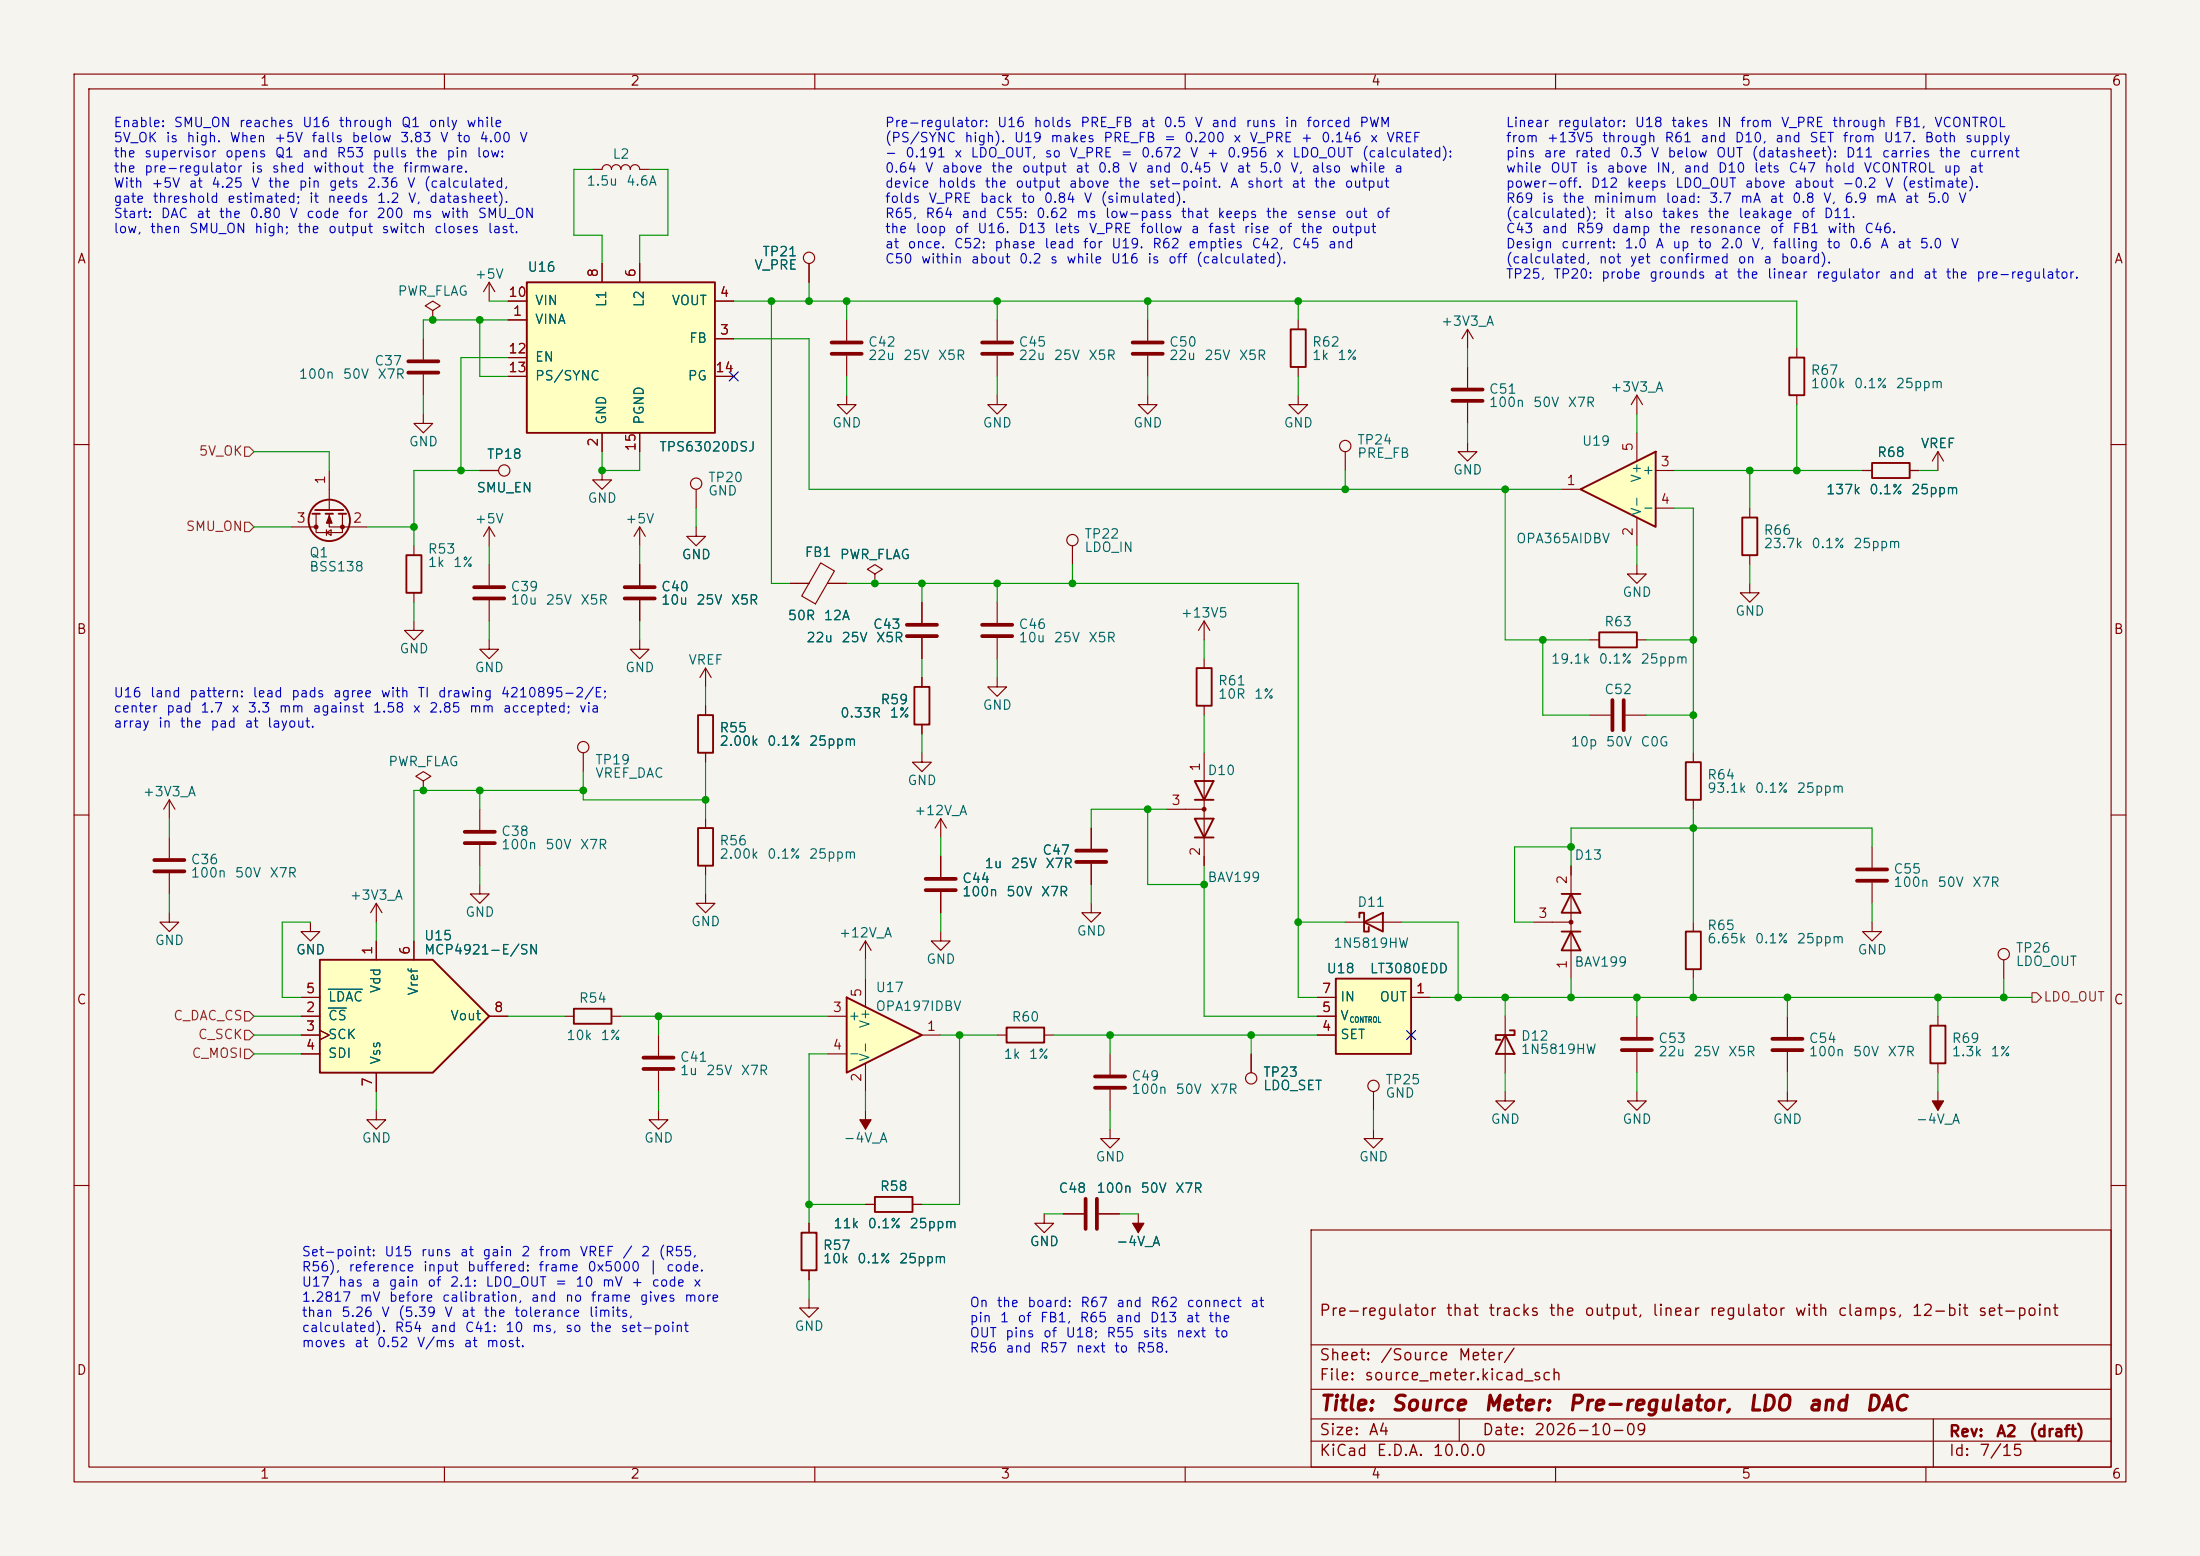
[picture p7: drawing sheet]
<svg xmlns="http://www.w3.org/2000/svg" width="297mm" height="210mm" viewBox="0 0 297 210" stroke-linecap="round" stroke-linejoin="round" font-family="sans-serif">
<path d="M0 0h297v210h-297z" fill="#f5f4ef" stroke="#f5f4ef" stroke-width=".14"/>
<g fill="none" stroke="#840000" stroke-width=".15">
<path d="M10 10h277v190h-277zM12 12h273v186h-273zM60 10v2M110 10v2M160 10v2M210 10v2M260 10v2M66 38.1v2.5M66 38.1l-.7 1.3M66 38.1l.8 1.3M80 22.9h1.3a.64 .64 0 0 1 .6-.7 .64 .64 0 0 1 .6 .7 .64 .64 0 0 1 .7-.7 .64 .64 0 0 1 .6 .7 .64 .64 0 0 1 .7-.7 .64 .64 0 0 1 .6 .7 .64 .64 0 0 1 .6-.7 .64 .64 0 0 1 .7 .7h1.2M109.2 35.6v2.5"/>
<path d="M57.1 55.9v1.3h1.3l-1.3 1.2-1.2-1.2h1.2M57.1 45.7v2.8M57.1 50.5v2.8M58.4 41.9l1-.6-1-.7-1 .7 1 .6v1.3M58.4 43.2h.1M134.6 53.3v1.3h1.3l-1.3 1.3-1.3-1.3h1.3M10 60h2M39.4 71.1h3.3M42.7 69.3v2.6h3.5v-2.6M44.1 71.9l.6-.4v.8zM44.1 71.5v.8M44.4 69.3v1.8h5.1"/>
<path d="M44.4 63.5v5.3M55.9 73.7v1.2M64.8 63.5h2.5M66 71.1l-.7 1.3M66 71.1l.8 1.3M66 71.1v2.6M66 76.2v2.8M81.3 63.5v1.3h1.2l-1.2 1.2-1.3-1.2h1.3M94 71.1v1.3h1.2l-1.2 1.3-1.3-1.3h1.3M94 66v2.6M106.7 78.7h2.5M110.8 76l1.8 1.1-2.5 4.4-1.9-1.1z"/>
<path d="M111.7 78.7h2.6M285 60h2M55.9 83.8v1.3h1.2l-1.2 1.3-1.3-1.3h1.3M55.9 80v1.3M66 86.4v1.2h1.3l-1.3 1.3-1.2-1.3h1.2M66 81v2.8M95.2 90.2v2.5M95.2 95.3v1.2M95.2 90.2l-.7 1.2M95.2 90.2l.8 1.2M124.5 81.3v2.8M124.5 86.1v2.8"/>
<path d="M134.6 91.4v1.3h1.3l-1.3 1.3-1.3-1.3h1.3M134.6 81.3v2.8M134.6 86.1v2.8M10 110h2M22.9 108l-.8 1.2M22.9 108l.7 1.2M22.9 108v2.5M22.9 113v2.8M22.9 117.9v2.8M57.1 105.4l1.1-.6-1.1-.7-1 .7 1 .6v1.3M57.1 106.7h.1M64.8 119.4v1.3h1.2l-1.2 1.2-1.3-1.2h1.3"/>
<path d="M64.8 109.2v2.8M64.8 114v2.8M78.7 101.6v2.5M95.2 101.6v1.3M95.2 110.5v1.3M95.2 116.8v1.3M127 115.6v2.8M147.3 111.8v2.8M147.3 116.6v2.8M212.1 116.8v15.3M285 110h2M22.9 123.2v1.3h1.2l-1.2 1.2-1.3-1.2h1.3"/>
<path d="M41.9 124.5v1.2h1.3l-1.3 1.3-1.3-1.3h1.3M50.8 121.9l-.8 1.3M50.8 121.9l.8 1.3M50.8 121.9v2.6M88.9 139.7v2.8M95.2 120.7v1.2h1.3l-1.3 1.3-1.2-1.3h1.2M127 120.4v2.8M134.6 139.7h1.3M141 139.7h1.2M147.3 121.9v1.3h1.3l-1.3 1.3-1.3-1.3h1.3M203.2 137.2v7.6M207 124.5h5.1"/>
<path d="M221 137.2v2.8M88.9 149.9v1.2h1.3l-1.3 1.3-1.3-1.3h1.3M88.9 144.5v2.8M185.4 147.3v2.6M203.2 147.3v1.3h1.3l-1.3 1.3-1.3-1.3h1.3M221 147.3v1.3h1.2l-1.2 1.3-1.3-1.3h1.3M221 142v2.8M10 160h2M109.2 175.3v1.2h1.3l-1.3 1.3-1.3-1.3h1.3M109.2 165.1v1.3M109.2 171.5v1.2M116.8 162.6h1.3"/>
<path d="M123.2 162.6h1.3M141 163.8v1.3h1.2l-1.2 1.3-1.3-1.3h1.3M143.5 163.8h2.8M148.3 163.8h2.8M153.7 163.8v2.6M177 166h108v32h-108zM285 160h2M60 198v2M110 198v2M160 198v2M177 194.5h108M177 191.5h108"/>
<path d="M177 187.5h108M177 181.5h108M197 191.5v3M210 198v2M260 198v2M261 191.5v6.5"/>
<circle cx="109.2" cy="34.8" r=".76"/>
<circle cx="68.1" cy="63.5" r=".76"/>
<circle cx="94" cy="65.3" r=".76"/>
<circle cx="78.7" cy="100.8" r=".76"/>
<circle cx="185.4" cy="146.6" r=".76"/>
</g>
<g fill="none" stroke="#840000" stroke-width=".25">
<path d="M42.2 69.3h1M42.5 68.8h3.9M43.9 69.3h1.1M45.7 69.3h1M54.9 74.9h2v5.1h-2zM94.2 96.5h2.1v5.1h-2.1zM94.2 111.8h2.1v5h-2.1zM135.9 138.7h5.1v2h-5.1zM203.2 139.7l1.3 2.5h-2.6zM203.8 139.1h.7v.6h-2.6v.6h.7M210.8 125.7h2.6M210.8 120.7h2.6"/>
<path d="M212.1 125.7l1.3 2.6h-2.6zM212.1 120.7l1.3 2.5h-2.6zM108.2 166.4h2v5.1h-2zM118.1 161.5h5.1v2.1h-5.1z"/>
<circle cx="44.4" cy="70.2" r="2.79"/>
</g>
<g fill="none" stroke="#840000" stroke-width=".51">
<path d="M55.1 48.8h4.1M55.1 50.3h4.1M64 79.2h4.1M64 80.8h4.1M122.4 84.3h4.1M122.4 85.9h4.1M132.6 84.3h4.1M132.6 85.9h4.1M20.8 116.1h4.1M20.8 117.6h4.1M62.7 112.3h4.1M62.7 113.8h4.1"/>
<path d="M125 118.6h4M145.3 114.8h4.1M145.3 116.3h4.1M125 120.1h4M86.9 142.7h4M86.9 144.3h4M218.9 140.2h4.1M218.9 141.7h4.1M146.6 161.8v4.1M148.1 161.8v4.1"/>
</g>
<g fill="#840000" stroke="#840000" stroke-width=".15">
<path d="M44.4 69.6l.4 1h-.7z"/>
<path d="M152.9 165.1h1.5l-.7 1.3z"/>
<circle cx="42.7" cy="71.1" r=".25"/>
<circle cx="46.2" cy="71.1" r=".25"/>
<circle cx="212.1" cy="124.5" r=".25"/>
</g>
<path d="M71.1 38.1h25.4v20.3h-25.4z" fill="#ffffc2"/>
<path d="M71.1 38.1h25.4v20.3h-25.4zM77.5 136.1h5v2.1h-5z" fill="none" stroke="#840000" stroke-width=".25"/>
<g fill="none" stroke="#840000" stroke-width=".15">
<path d="M81.3 35.6v2.5M86.4 35.6v2.5M68.6 43.2h2.5M68.6 40.6h2.5M68.6 48.3h2.5M68.6 50.8h2.5M81.3 58.4v2.6M86.4 58.4v2.6M96.5 45.7h2.6M96.5 40.6h2.6M96.5 50.8h2.6M86.4 71.1v2.6"/>
<path d="M86.4 71.1l-.8 1.3M86.4 71.1l.7 1.3M76.2 137.2h1.3M82.5 137.2h1.3M50.8 149.9v1.2h1.3l-1.3 1.3-1.3-1.3h1.3"/>
</g>
<path d="M43.2 129.5h15.2l7.6 7.7-7.6 7.6h-15.2z" fill="#ffffc2"/>
<path d="M174.2 44.5h2.1v5h-2.1zM215.9 85.3h5.1v2.1h-5.1zM43.2 129.5h15.2l7.6 7.7-7.6 7.6h-15.2z" fill="none" stroke="#840000" stroke-width=".25"/>
<g fill="none" stroke="#840000" stroke-width=".15">
<path d="M114.3 53.3v1.3h1.3l-1.3 1.3-1.3-1.3h1.3M114.3 43.2v2.8M114.3 48v2.8M134.6 43.2v2.8M134.6 48v2.8M154.9 53.3v1.3h1.3l-1.3 1.3-1.2-1.3h1.2M154.9 43.2v2.8M154.9 48v2.8M175.3 53.3v1.3h1.2l-1.2 1.3-1.3-1.3h1.3M175.3 43.2v1.3M175.3 49.5v1.3M86.4 76.2v2.8"/>
<path d="M118.1 77.5l1-.7-1-.6-1 .6 1 .7v1.2M118.1 78.7h.1M144.8 73.7v2.5M181.6 61v2.5M221 76.2v1.3h1.2l-1.2 1.2-1.3-1.2h1.3M86.4 86.4v1.2h1.2l-1.2 1.3-1.3-1.3h1.3M86.4 81v2.8M214.6 96.5h2.8M214.6 86.4h1.3M219.5 96.5h2.7M221 86.4h1.2M40.6 137.2h2.6"/>
<path d="M40.6 139.7h2.6M40.6 134.6h2.6M43.2 139.1l1.2 .6-1.2 .6M50.8 127v2.5M55.9 127v2.5M66 137.2h2.6M40.6 142.2h2.6M50.8 144.8v2.5M185.4 152.4v1.3h1.3l-1.3 1.2-1.3-1.2h1.3"/>
<circle cx="144.8" cy="72.9" r=".76"/>
<circle cx="181.6" cy="60.2" r=".76"/>
</g>
<path d="M44.3 136.1h2.5M44.3 133.5h4.6" fill="none" stroke="#006464" stroke-width=".15"/>
<path d="M112.3 46.2h4M112.3 47.8h4M132.6 46.2h4.1M132.6 47.8h4.1M152.9 46.2h4.1M152.9 47.8h4.1M84.3 79.2h4.1M84.3 80.8h4.1M217.7 94.5v4.1M219.2 94.5v4.1" fill="none" stroke="#840000" stroke-width=".51"/>
<path d="M213.4 66l10.1-5v10.1z" fill="#ffffc2"/>
<path d="M241.6 48.3h2v5h-2zM213.4 66l10.1-5v10.1zM235.2 69.9h2v5h-2zM252.7 62.5h5.1v2h-5.1zM227.6 102.9h2v5.1h-2z" fill="none" stroke="#840000" stroke-width=".25"/>
<g fill="none" stroke="#840000" stroke-width=".15">
<path d="M198.1 59.7v1.3h1.3l-1.3 1.2-1.3-1.2h1.3M198.1 44.5l-.7 1.2M198.1 44.5l.8 1.2M198.1 44.5v2.5M198.1 49.5v2.8M198.1 54.4v2.8M221 53.3v2.6M221 58.4v3.8M221 53.3l-.8 1.3M221 53.3l.7 1.3M242.6 47v1.3M242.6 53.3v1.3"/>
<path d="M210.8 66h2.6M221 69.9v3.8M223.5 63.5h2.6M223.5 68.6h2.6M236.2 78.7v1.3h1.3l-1.3 1.3-1.3-1.3h1.3M236.2 68.6v1.3M236.2 74.9v1.3M251.5 63.5h1.2M257.8 63.5h1.3M261.6 61l-.7 1.2M261.6 61l.8 1.2M261.6 61v2.5"/>
<path d="M228.6 101.6v1.3M228.6 108v1.2M168.9 142.2v2.6"/>
<circle cx="168.9" cy="145.5" r=".76"/>
</g>
<path d="M196.1 52.6h4.1M196.1 54.1h4.1" fill="none" stroke="#840000" stroke-width=".51"/>
<path d="M180.3 132.1h10.2v10.1h-10.2z" fill="#ffffc2"/>
<path d="M180.3 132.1h10.2v10.1h-10.2zM183.5 123.8v-.6h.6v2.5h.7v-.6M184.1 124.5l2.6-1.3v2.5zM227.6 125.7h2v5.1h-2zM260.6 138.4h2v5.1h-2z" fill="none" stroke="#840000" stroke-width=".25"/>
<g fill="none" stroke="#840000" stroke-width=".15">
<path d="M252.7 114.3v2.8M252.7 119.1v2.8M177.8 134.6h2.5M177.8 139.7h2.5M177.8 137.2h2.5M181.6 124.5h7.6M190.5 134.6h2.5M228.6 124.5v1.2M228.6 130.8v1.3M241.3 137.2v2.8M252.7 124.5v1.2h1.3l-1.3 1.3-1.2-1.3h1.2M261.6 137.2v1.2"/>
<path d="M270.5 129.5v2.6M116.8 149.9v2.5M241.3 147.3v1.3h1.3l-1.3 1.3-1.3-1.3h1.3M241.3 142v2.8M261.6 143.5v1.3M261.6 147.3v2.6"/>
<circle cx="270.5" cy="128.8" r=".76"/>
</g>
<path d="M250.7 117.3h4.1M250.7 118.9h4.1M239.3 140.2h4M239.3 141.7h4" fill="none" stroke="#840000" stroke-width=".51"/>
<g fill="#840000" stroke="#840000" stroke-width=".15">
<path d="M260.9 148.6h1.5l-.8 1.3z"/>
<path d="M116.1 151.1h1.5l-.8 1.3z"/>
</g>
<path d="M114.3 134.6l10.2 5.1-10.2 5.1z" fill="#ffffc2"/>
<path d="M123.4 92.7h2.1v5.1h-2.1zM161.5 90.2h2.1v5.1h-2.1zM161.3 105.4h2.5l-1.2 2.6zM161.3 108h2.5M161.3 110.5h2.5l-1.2 2.5zM161.3 113h2.5M114.3 134.6l10.2 5.1-10.2 5.1z" fill="none" stroke="#840000" stroke-width=".25"/>
<g fill="none" stroke="#840000" stroke-width=".15">
<path d="M81.3 35.6v2.5M86.4 35.6v2.5M109.2 35.6v2.5M68.6 43.2h2.5M68.6 40.6h2.5M68.6 48.3h2.5M68.6 50.8h2.5M81.3 58.4v2.6M86.4 58.4v2.6M96.5 45.7h2.6M96.5 40.6h2.6M96.5 50.8h2.6"/>
<path d="M64.8 63.5h2.5M86.4 76.2v2.8M106.7 78.7h2.5M111.8 78.7h2.5M118.1 78.7h.1M251.5 63.5h1.2M257.8 63.5h1.3M86.4 81v2.8M95.2 95.3v1.2M124.5 81.3v2.8M124.5 86.1v2.8M124.5 91.4v1.3"/>
<path d="M124.5 97.8v1.3M162.6 83.8l-.8 1.3M162.6 83.8l.7 1.3M162.6 83.8v2.6M162.6 88.9v1.3M162.6 95.3v1.2M95.2 101.6v1.3M124.5 101.6v1.3h1.2l-1.2 1.2-1.3-1.2h1.3M127 110.5l-.8 1.3M127 110.5l.8 1.3M127 110.5v2.5M127 115.6v2.8"/>
<path d="M147.3 111.8v2.8M147.3 116.6v2.8M157.5 109.2h5.1M162.6 101.6v15.2M40.6 139.7h2.6M40.6 137.2h2.6M40.6 134.6h2.6M43.2 139.1l1.2 .6-1.2 .6M50.8 127v2.5M55.9 127v2.5M66 137.2h2.6M111.8 137.2h2.5"/>
<path d="M116.8 127v2.5M116.8 132.1v3.8M116.8 127l-.7 1.3M116.8 127l.8 1.3M124.5 139.7h2.5M127 125.7v1.3h1.3l-1.3 1.3-1.3-1.3h1.3M127 120.4v2.8M177.8 139.7h2.5M177.8 137.2h2.5M177.8 134.6h2.5M190.5 134.6h2.5M40.6 142.2h2.6"/>
<path d="M50.8 144.8v2.5M111.8 142.2h2.5M116.8 143.5v3.8M149.9 152.4v1.3h1.2l-1.2 1.2-1.3-1.2h1.3M149.9 142.2v2.8M149.9 147.1v2.8M168.9 142.2v2.6M109.2 165.1v1.3M109.2 171.5v1.2M116.8 162.6h1.3M123.2 162.6h1.3M143.5 163.8h2.8"/>
<path d="M148.3 163.8h2.8"/>
</g>
<circle cx="162.6" cy="109.2" r=".25" fill="#840000" stroke="#840000" stroke-width=".15"/>
<path d="M147.8 145.3h4.1M147.8 146.8h4.1" fill="none" stroke="#840000" stroke-width=".51"/>
<path d="M33 60.3h.7l.6 .7-.6 .6h-.7zM33 70.5h.7l.6 .6-.6 .7h-.7zM33 139.1h.7l.6 .6-.6 .6h-.7zM33 136.5h.7l.6 .7-.6 .6h-.7zM274.3 134h.7l.6 .6-.6 .7h-.7zM33 141.6h.7l.6 .6-.6 .7h-.7z" fill="none" stroke="#725600" stroke-width=".15"/>
<g fill="none" stroke="#009600" stroke-width=".15">
<path d="M80 22.9h-2.5v8.9h3.8v3.8M87.6 22.9h2.6v8.9h-3.8v3.8M109.2 38.1v2.5M57.1 53.3v2.6M64.8 43.2v7.6h3.8M66 40.6h2.6M68.6 48.3h-6.4v15.2M68.6 43.2h-11.5v2.5M99.1 45.7h10.1v20.3h101.6M99.1 40.6h143.5v6.4M104.1 40.6v38.1h2.6M114.3 40.6v2.6"/>
<path d="M114.3 50.8v2.5M134.6 40.6v2.6M134.6 50.8v2.5M154.9 40.6v2.6M154.9 50.8v2.5M175.3 40.6v2.6M175.3 50.8v2.5M198.1 47v2.5M198.1 57.2v2.5M221 55.9v2.5M242.6 54.6v8.9M34.3 71.1h5.1"/>
<path d="M34.3 61h10.1v2.5M49.5 71.1h6.4M64.8 63.5h-8.9v10.2M66 73.7v2.5M81.3 61v2.5h5.1v-2.5M86.4 73.7v2.5M94 68.6v2.5M114.3 78.7h61v55.9h2.5M124.5 78.7v2.6M134.6 78.7v2.6M144.8 76.2v2.5M181.6 63.5v2.5"/>
<path d="M203.2 66v20.4h11.4M221 73.7v2.5M226.1 63.5h25.4M226.1 68.6h2.5v33M236.2 63.5v5.1M236.2 76.2v2.5M259.1 63.5h2.5M55.9 81.3v2.5M66 83.8v2.6M86.4 83.8v2.6M95.2 92.7v2.6M124.5 88.9v2.5"/>
<path d="M124.5 99.1v2.5M134.6 88.9v2.5M162.6 86.4v2.5M162.6 96.5v5.1M208.3 86.4v10.1h6.3M222.2 96.5h6.4M222.2 86.4h6.4M22.9 110.5v2.5M64.8 106.7v2.5M64.8 116.8v2.6M78.7 106.7h-22.8v20.3M78.7 104.1v3.9h16.5"/>
<path d="M95.2 102.9v7.6M95.2 118.1v2.6M127 113v2.6M147.3 119.4v2.5M154.9 109.2v10.2h7.7M157.5 109.2h-10.2v2.6M162.6 116.8v20.4h15.2M212.1 114.3h-7.6v10.2h2.5M228.6 109.2v15.3M252.7 114.3v-2.5h-40.6v5M22.9 120.7v2.5M34.3 139.7h6.3"/>
<path d="M34.3 137.2h6.3M41.9 124.5h-3.8v10.1h2.5M50.8 124.5v2.5M68.6 137.2h7.6M83.8 137.2h28M88.9 137.2v2.5M116.8 129.5v2.6M127 123.2v2.5M127 139.7h7.6M129.5 139.7v22.9h-5M142.2 139.7h35.6M149.9 139.7v2.5"/>
<path d="M168.9 139.7v2.5M175.3 124.5h6.3M189.2 124.5h7.6v10.1M193 134.6h81.3M203.2 134.6v2.6M212.1 132.1v2.5M221 134.6v2.6M228.6 132.1v2.5M241.3 134.6v2.6M252.7 121.9v2.6M261.6 134.6v2.6M270.5 132.1v2.5"/>
<path d="M34.3 142.2h6.3M50.8 147.3v2.6M88.9 147.3v2.6M111.8 142.2h-2.6v22.9M116.8 147.3v2.6M149.9 149.9v2.5M185.4 149.9v2.5M203.2 144.8v2.5M221 144.8v2.5M241.3 144.8v2.5M261.6 144.8v2.5M109.2 162.6h7.6"/>
<path d="M109.2 172.7v2.6M141 163.8h2.5M151.1 163.8h2.6"/>
</g>
<path d="M98.5 50.2l1.2 1.2M99.7 50.2l-1.2 1.2M189.9 139.1l1.2 1.2M191.1 139.1l-1.2 1.2" fill="none" stroke="#000084" stroke-width=".15"/>
<path d="M44.3 136.1h2.5M44.3 133.5h4.6" fill="none" stroke="#006464" stroke-width=".15"/>
<g fill="#009600" stroke="#009600" stroke-width=".14">
<circle cx="58.4" cy="43.2" r=".46"/>
<circle cx="64.8" cy="43.2" r=".46"/>
<circle cx="62.2" cy="63.5" r=".46"/>
<circle cx="55.9" cy="71.1" r=".46"/>
<circle cx="57.1" cy="106.7" r=".46"/>
<circle cx="88.9" cy="137.2" r=".46"/>
<circle cx="64.8" cy="106.7" r=".46"/>
<circle cx="78.7" cy="106.7" r=".46"/>
<circle cx="104.1" cy="40.6" r=".46"/>
<circle cx="81.3" cy="63.5" r=".46"/>
<circle cx="162.6" cy="119.4" r=".46"/>
<circle cx="109.2" cy="162.6" r=".46"/>
<circle cx="149.9" cy="139.7" r=".46"/>
<circle cx="154.9" cy="109.2" r=".46"/>
<circle cx="95.2" cy="108" r=".46"/>
<circle cx="114.3" cy="40.6" r=".46"/>
<circle cx="109.2" cy="40.6" r=".46"/>
<circle cx="118.1" cy="78.7" r=".46"/>
<circle cx="203.2" cy="134.6" r=".46"/>
<circle cx="196.8" cy="134.6" r=".46"/>
<circle cx="221" cy="134.6" r=".46"/>
<circle cx="212.1" cy="134.6" r=".46"/>
<circle cx="241.3" cy="134.6" r=".46"/>
<circle cx="228.6" cy="134.6" r=".46"/>
<circle cx="212.1" cy="114.3" r=".46"/>
<circle cx="134.6" cy="40.6" r=".46"/>
<circle cx="124.5" cy="78.7" r=".46"/>
<circle cx="154.9" cy="40.6" r=".46"/>
<circle cx="175.3" cy="40.6" r=".46"/>
<circle cx="181.6" cy="66" r=".46"/>
<circle cx="228.6" cy="86.4" r=".46"/>
<circle cx="228.6" cy="96.5" r=".46"/>
<circle cx="203.2" cy="66" r=".46"/>
<circle cx="242.6" cy="63.5" r=".46"/>
<circle cx="208.3" cy="86.4" r=".46"/>
<circle cx="236.2" cy="63.5" r=".46"/>
<circle cx="228.6" cy="111.8" r=".46"/>
<circle cx="261.6" cy="134.6" r=".46"/>
<circle cx="270.5" cy="134.6" r=".46"/>
<circle cx="129.5" cy="139.7" r=".46"/>
<circle cx="144.8" cy="78.7" r=".46"/>
<circle cx="175.3" cy="124.5" r=".46"/>
<circle cx="168.9" cy="139.7" r=".46"/>
<circle cx="134.6" cy="78.7" r=".46"/>
</g>
<g font-size="2" fill="#840000">
<text x="178" y="190.9">Title:</text>
<text x="187.7" y="190.9">Source</text>
<text x="200.2" y="190.9">Meter:</text>
<text x="211.5" y="190.9">Pre-regulator,</text>
<text x="235.9" y="190.9">LDO</text>
<text x="243.9" y="190.9">and</text>
<text x="251.7" y="190.9">DAC</text>
</g>
<g font-size="1.5" fill="#840000">
<text x="178" y="178">Pre-regulator</text>
<text x="195.1" y="178">that</text>
<text x="200.8" y="178">tracks</text>
<text x="209" y="178">the</text>
<text x="213.8" y="178">output,</text>
<text x="222.9" y="178">linear</text>
<text x="230.7" y="178">regulator</text>
<text x="242.2" y="178">with</text>
<text x="248" y="178">clamps,</text>
<text x="258" y="178">12-bit</text>
<text x="266.9" y="178">set-point</text>
<text x="178" y="184">Sheet:</text>
<text x="186.2" y="184">/Source</text>
<text x="196.7" y="184">Meter/</text>
<text x="178" y="186.7">File:</text>
<text x="184.1" y="186.7">source_meter.kicad_sch</text>
<text x="178" y="196.9">KiCad</text>
<text x="178" y="194.1">Size:</text>
<text x="184.7" y="194.1">A4</text>
<text x="185.7" y="196.9">E.D.A.</text>
<text x="193.3" y="196.9">10.0.0</text>
<text x="200" y="194.1">Date:</text>
<text x="207" y="194.1">2026-10-09</text>
<text x="263" y="194.3">Rev:</text>
<text x="263" y="196.9">Id:</text>
<text x="267.1" y="196.9">7/15</text>
<text x="269.4" y="194.3">A2</text>
<text x="273.8" y="194.3">(draft)</text>
</g>
<g font-size="1.3" fill="#840000">
<text x="35" y="11.9">1</text>
<text x="85" y="11.9">2</text>
<text x="135" y="11.9">3</text>
<text x="185" y="11.9">4</text>
<text x="235" y="11.9">5</text>
<text x="285" y="11.9">6</text>
<text x="10.3" y="35.9">A</text>
<text x="285.3" y="35.9">A</text>
<text x="10.3" y="85.9">B</text>
<text x="285.3" y="85.9">B</text>
<text x="10.3" y="135.9">C</text>
<text x="285.3" y="135.9">C</text>
<text x="10.3" y="185.9">D</text>
<text x="285.3" y="185.9">D</text>
<text x="35" y="199.9">1</text>
<text x="85" y="199.9">2</text>
<text x="135" y="199.9">3</text>
<text x="185" y="199.9">4</text>
<text x="235" y="199.9">5</text>
<text x="285" y="199.9">6</text>
</g>
<g font-size="1.3" fill="#0000c2">
<text x="15.2" y="17.5">Enable:</text>
<text x="23.4" y="17.5">SMU_ON</text>
<text x="32.2" y="17.5">reaches</text>
<text x="40.7" y="17.5">U16</text>
<text x="45.6" y="17.5">through</text>
<text x="54.1" y="17.5">Q1</text>
<text x="57.8" y="17.5">only</text>
<text x="62.9" y="17.5">while</text>
<text x="119.4" y="17.5">Pre-regulator:</text>
<text x="134.5" y="17.5">U16</text>
<text x="139.4" y="17.5">holds</text>
<text x="145.8" y="17.5">PRE_FB</text>
<text x="153.9" y="17.5">at</text>
<text x="157" y="17.5">0.5</text>
<text x="161.2" y="17.5">V</text>
<text x="163.4" y="17.5">and</text>
<text x="168.1" y="17.5">runs</text>
<text x="173.3" y="17.5">in</text>
<text x="176.3" y="17.5">forced</text>
<text x="183.4" y="17.5">PWM</text>
<text x="203.2" y="17.5">Linear</text>
<text x="210.2" y="17.5">regulator:</text>
<text x="220.6" y="17.5">U18</text>
<text x="225.5" y="17.5">takes</text>
<text x="231.7" y="17.5">IN</text>
<text x="234.8" y="17.5">from</text>
<text x="240.3" y="17.5">V_PRE</text>
<text x="247.3" y="17.5">through</text>
<text x="255.7" y="17.5">FB1,</text>
<text x="261" y="17.5">VCONTROL</text>
<text x="15.2" y="19.5">5V_OK</text>
<text x="15.2" y="21.6">the</text>
<text x="15.2" y="23.6">the</text>
<text x="19.4" y="21.6">supervisor</text>
<text x="19.4" y="23.6">pre-regulator</text>
<text x="22.3" y="19.5">is</text>
<text x="25.1" y="19.5">high.</text>
<text x="30.3" y="21.6">opens</text>
<text x="30.9" y="19.5">When</text>
<text x="33.8" y="23.6">is</text>
<text x="36.6" y="23.6">shed</text>
<text x="36.9" y="19.5">+5V</text>
<text x="37" y="21.6">Q1</text>
<text x="40.7" y="21.6">and</text>
<text x="42" y="19.5">falls</text>
<text x="42.2" y="23.6">without</text>
<text x="45.3" y="21.6">R53</text>
<text x="47.4" y="19.5">below</text>
<text x="50.2" y="23.6">the</text>
<text x="50.2" y="21.6">pulls</text>
<text x="53.9" y="19.5">3.83</text>
<text x="54.3" y="23.6">firmware.</text>
<text x="56" y="21.6">the</text>
<text x="59.3" y="19.5">V</text>
<text x="60.2" y="21.6">pin</text>
<text x="61.6" y="19.5">to</text>
<text x="64.2" y="21.6">low:</text>
<text x="64.6" y="19.5">4.00</text>
<text x="70" y="19.5">V</text>
<text x="119.4" y="19.5">(PS/SYNC</text>
<text x="119.4" y="21.6">-</text>
<text x="119.4" y="23.6">0.64</text>
<text x="122.1" y="21.6">0.191</text>
<text x="124.8" y="23.6">V</text>
<text x="127" y="23.6">above</text>
<text x="128.7" y="21.6">x</text>
<text x="130.1" y="19.5">high).</text>
<text x="130.9" y="21.6">LDO_OUT,</text>
<text x="133.7" y="23.6">the</text>
<text x="136.8" y="19.5">U19</text>
<text x="137.9" y="23.6">output</text>
<text x="140.9" y="21.6">so</text>
<text x="141.7" y="19.5">makes</text>
<text x="144.3" y="21.6">V_PRE</text>
<text x="145.1" y="23.6">at</text>
<text x="148.1" y="23.6">0.8</text>
<text x="148.9" y="19.5">PRE_FB</text>
<text x="151.2" y="21.6">=</text>
<text x="152.3" y="23.6">V</text>
<text x="153.9" y="21.6">0.672</text>
<text x="154.6" y="23.6">and</text>
<text x="157" y="19.5">=</text>
<text x="159.2" y="23.6">0.45</text>
<text x="159.8" y="19.5">0.200</text>
<text x="160.6" y="21.6">V</text>
<text x="162.8" y="21.6">+</text>
<text x="164.6" y="23.6">V</text>
<text x="165.6" y="21.6">0.956</text>
<text x="166.4" y="19.5">x</text>
<text x="166.9" y="23.6">at</text>
<text x="168.6" y="19.5">V_PRE</text>
<text x="169.9" y="23.6">5.0</text>
<text x="172.2" y="21.6">x</text>
<text x="174.1" y="23.6">V,</text>
<text x="174.4" y="21.6">LDO_OUT</text>
<text x="175.5" y="19.5">+</text>
<text x="177" y="23.6">also</text>
<text x="178.3" y="19.5">0.146</text>
<text x="182.1" y="23.6">while</text>
<text x="183.8" y="21.6">(calculated):</text>
<text x="184.9" y="19.5">x</text>
<text x="187.1" y="19.5">VREF</text>
<text x="188.1" y="23.6">a</text>
<text x="203.2" y="19.5">from</text>
<text x="203.2" y="21.6">pins</text>
<text x="203.2" y="23.6">while</text>
<text x="208.3" y="21.6">are</text>
<text x="208.7" y="19.5">+13V5</text>
<text x="209.2" y="23.6">OUT</text>
<text x="212.5" y="21.6">rated</text>
<text x="214" y="23.6">is</text>
<text x="216.2" y="19.5">through</text>
<text x="216.8" y="23.6">above</text>
<text x="218.6" y="21.6">0.3</text>
<text x="222.8" y="21.6">V</text>
<text x="223.5" y="23.6">IN,</text>
<text x="224.6" y="19.5">R61</text>
<text x="225" y="21.6">below</text>
<text x="227.2" y="23.6">and</text>
<text x="229.5" y="19.5">and</text>
<text x="231.6" y="21.6">OUT</text>
<text x="231.8" y="23.6">D10</text>
<text x="234.1" y="19.5">D10,</text>
<text x="236.4" y="21.6">(datasheet):</text>
<text x="236.7" y="23.6">lets</text>
<text x="239.6" y="19.5">and</text>
<text x="241.4" y="23.6">C47</text>
<text x="244.2" y="19.5">SET</text>
<text x="246.2" y="23.6">hold</text>
<text x="248.7" y="19.5">from</text>
<text x="249.1" y="21.6">D11</text>
<text x="251.5" y="23.6">VCONTROL</text>
<text x="254" y="21.6">carries</text>
<text x="254.2" y="19.5">U17.</text>
<text x="259.7" y="19.5">Both</text>
<text x="261.7" y="21.6">the</text>
<text x="262.3" y="23.6">up</text>
<text x="265.2" y="19.5">supply</text>
<text x="265.8" y="23.6">at</text>
<text x="265.8" y="21.6">current</text>
<text x="15.2" y="25.7">With</text>
<text x="15.2" y="27.7">gate</text>
<text x="15.2" y="29.7">Start:</text>
<text x="20.3" y="25.7">+5V</text>
<text x="20.5" y="27.7">threshold</text>
<text x="21.6" y="29.7">DAC</text>
<text x="25.4" y="25.7">at</text>
<text x="26.4" y="29.7">at</text>
<text x="28.4" y="25.7">4.25</text>
<text x="29.5" y="29.7">the</text>
<text x="30.6" y="27.7">estimated;</text>
<text x="33.6" y="29.7">0.80</text>
<text x="33.8" y="25.7">V</text>
<text x="36.1" y="25.7">the</text>
<text x="39" y="29.7">V</text>
<text x="40.2" y="25.7">pin</text>
<text x="41.3" y="29.7">code</text>
<text x="41.6" y="27.7">it</text>
<text x="44.1" y="27.7">needs</text>
<text x="44.3" y="25.7">gets</text>
<text x="46.9" y="29.7">for</text>
<text x="49.5" y="25.7">2.36</text>
<text x="50.7" y="29.7">200</text>
<text x="50.8" y="27.7">1.2</text>
<text x="54.9" y="25.7">V</text>
<text x="55" y="27.7">V,</text>
<text x="55.5" y="29.7">ms</text>
<text x="57.1" y="25.7">(calculated,</text>
<text x="57.8" y="27.7">datasheet).</text>
<text x="59.4" y="29.7">with</text>
<text x="64.4" y="29.7">SMU_ON</text>
<text x="119.4" y="25.7">device</text>
<text x="119.4" y="27.7">folds</text>
<text x="119.4" y="29.7">R65,</text>
<text x="124.8" y="29.7">R64</text>
<text x="125.3" y="27.7">V_PRE</text>
<text x="126.5" y="25.7">holds</text>
<text x="129.7" y="29.7">and</text>
<text x="132.2" y="27.7">back</text>
<text x="132.8" y="25.7">the</text>
<text x="134.3" y="29.7">C55:</text>
<text x="137" y="25.7">output</text>
<text x="137.8" y="27.7">to</text>
<text x="139.8" y="29.7">0.62</text>
<text x="140.8" y="27.7">0.84</text>
<text x="144.2" y="25.7">above</text>
<text x="145.2" y="29.7">ms</text>
<text x="146.2" y="27.7">V</text>
<text x="148.5" y="27.7">(simulated).</text>
<text x="149.1" y="29.7">low-pass</text>
<text x="150.9" y="25.7">the</text>
<text x="155" y="25.7">set-point.</text>
<text x="159.3" y="29.7">that</text>
<text x="164.2" y="29.7">keeps</text>
<text x="166" y="25.7">A</text>
<text x="168.2" y="25.7">short</text>
<text x="170.8" y="29.7">the</text>
<text x="174.2" y="25.7">at</text>
<text x="174.9" y="29.7">sense</text>
<text x="177.3" y="25.7">the</text>
<text x="181.4" y="25.7">output</text>
<text x="181.5" y="29.7">out</text>
<text x="185.7" y="29.7">of</text>
<text x="203.2" y="25.7">power-off.</text>
<text x="203.2" y="27.7">R69</text>
<text x="203.2" y="29.7">(calculated);</text>
<text x="208.1" y="27.7">is</text>
<text x="210.9" y="27.7">the</text>
<text x="214.7" y="25.7">D12</text>
<text x="215" y="27.7">minimum</text>
<text x="216.6" y="29.7">it</text>
<text x="219.1" y="29.7">also</text>
<text x="219.5" y="25.7">keeps</text>
<text x="224.3" y="29.7">takes</text>
<text x="224.8" y="27.7">load:</text>
<text x="226.1" y="25.7">LDO_OUT</text>
<text x="230.4" y="29.7">the</text>
<text x="230.6" y="27.7">3.7</text>
<text x="234.6" y="29.7">leakage</text>
<text x="234.8" y="27.7">mA</text>
<text x="235.5" y="25.7">above</text>
<text x="238.8" y="27.7">at</text>
<text x="241.8" y="27.7">0.8</text>
<text x="242.1" y="25.7">about</text>
<text x="243.1" y="29.7">of</text>
<text x="246" y="27.7">V,</text>
<text x="246.1" y="29.7">D11.</text>
<text x="248.6" y="25.7">-0.2</text>
<text x="248.9" y="27.7">6.9</text>
<text x="253.1" y="27.7">mA</text>
<text x="254.4" y="25.7">V</text>
<text x="256.7" y="25.7">(estimate).</text>
<text x="257" y="27.7">at</text>
<text x="260.1" y="27.7">5.0</text>
<text x="264.3" y="27.7">V</text>
<text x="15.2" y="31.8">low,</text>
<text x="20.2" y="31.8">then</text>
<text x="25.4" y="31.8">SMU_ON</text>
<text x="34.2" y="31.8">high;</text>
<text x="40.1" y="31.8">the</text>
<text x="44.2" y="31.8">output</text>
<text x="51.4" y="31.8">switch</text>
<text x="58.5" y="31.8">closes</text>
<text x="65.7" y="31.8">last.</text>
<text x="119.4" y="31.8">the</text>
<text x="119.4" y="33.8">at</text>
<text x="119.4" y="35.9">C50</text>
<text x="122.4" y="33.8">once.</text>
<text x="123.5" y="31.8">loop</text>
<text x="124.2" y="35.9">within</text>
<text x="128.7" y="33.8">C52:</text>
<text x="128.8" y="31.8">of</text>
<text x="131" y="35.9">about</text>
<text x="131.8" y="31.8">U16.</text>
<text x="134.1" y="33.8">phase</text>
<text x="137.4" y="31.8">D13</text>
<text x="137.5" y="35.9">0.2</text>
<text x="140.9" y="33.8">lead</text>
<text x="141.7" y="35.9">s</text>
<text x="142.2" y="31.8">lets</text>
<text x="143.9" y="35.9">while</text>
<text x="146.1" y="33.8">for</text>
<text x="146.9" y="31.8">V_PRE</text>
<text x="149.9" y="35.9">U16</text>
<text x="149.9" y="33.8">U19.</text>
<text x="153.8" y="31.8">follow</text>
<text x="154.8" y="35.9">is</text>
<text x="155.5" y="33.8">R62</text>
<text x="157.6" y="35.9">off</text>
<text x="160.3" y="33.8">empties</text>
<text x="160.7" y="31.8">a</text>
<text x="161.4" y="35.9">(calculated).</text>
<text x="163" y="31.8">fast</text>
<text x="167.8" y="31.8">rise</text>
<text x="168.9" y="33.8">C42,</text>
<text x="172.5" y="31.8">of</text>
<text x="174.3" y="33.8">C45</text>
<text x="175.5" y="31.8">the</text>
<text x="179.2" y="33.8">and</text>
<text x="179.7" y="31.8">output</text>
<text x="203.2" y="31.8">C43</text>
<text x="203.2" y="33.8">Design</text>
<text x="203.2" y="35.9">(calculated,</text>
<text x="208.1" y="31.8">and</text>
<text x="210.7" y="33.8">current:</text>
<text x="212.7" y="31.8">R59</text>
<text x="215.7" y="35.9">not</text>
<text x="217.5" y="31.8">damp</text>
<text x="219.2" y="33.8">1.0</text>
<text x="219.9" y="35.9">yet</text>
<text x="223.4" y="33.8">A</text>
<text x="223.8" y="31.8">the</text>
<text x="223.9" y="35.9">confirmed</text>
<text x="225.7" y="33.8">up</text>
<text x="228" y="31.8">resonance</text>
<text x="229.1" y="33.8">to</text>
<text x="232.2" y="33.8">2.0</text>
<text x="234.5" y="35.9">on</text>
<text x="236.4" y="33.8">V,</text>
<text x="238" y="35.9">a</text>
<text x="238.8" y="31.8">of</text>
<text x="239.2" y="33.8">falling</text>
<text x="240.3" y="35.9">board).</text>
<text x="241.9" y="31.8">FB1</text>
<text x="246.5" y="33.8">to</text>
<text x="246.6" y="31.8">with</text>
<text x="249.6" y="33.8">0.6</text>
<text x="251.6" y="31.8">C46.</text>
<text x="253.8" y="33.8">A</text>
<text x="256" y="33.8">at</text>
<text x="259.1" y="33.8">5.0</text>
<text x="263.3" y="33.8">V</text>
<text x="203.2" y="37.9">TP25,</text>
<text x="209.6" y="37.9">TP20:</text>
<text x="216.1" y="37.9">probe</text>
<text x="222.6" y="37.9">grounds</text>
<text x="231.3" y="37.9">at</text>
<text x="234.3" y="37.9">the</text>
<text x="238.5" y="37.9">linear</text>
<text x="245.1" y="37.9">regulator</text>
<text x="254.9" y="37.9">and</text>
<text x="259.5" y="37.9">at</text>
<text x="262.6" y="37.9">the</text>
<text x="266.7" y="37.9">pre-regulator.</text>
<text x="15.2" y="94.4">U16</text>
<text x="20.2" y="94.4">land</text>
<text x="25.4" y="94.4">pattern:</text>
<text x="34" y="94.4">lead</text>
<text x="39.2" y="94.4">pads</text>
<text x="44.9" y="94.4">agree</text>
<text x="51.3" y="94.4">with</text>
<text x="56.3" y="94.4">TI</text>
<text x="59" y="94.4">drawing</text>
<text x="67.5" y="94.4">4210895-2/E;</text>
<text x="15.2" y="96.5">center</text>
<text x="15.2" y="98.5">array</text>
<text x="21.2" y="98.5">in</text>
<text x="22.3" y="96.5">pad</text>
<text x="24.2" y="98.5">the</text>
<text x="27" y="96.5">1.7</text>
<text x="28.3" y="98.5">pad</text>
<text x="31.1" y="96.5">x</text>
<text x="32.9" y="98.5">at</text>
<text x="33.3" y="96.5">3.3</text>
<text x="36" y="98.5">layout.</text>
<text x="37.5" y="96.5">mm</text>
<text x="42.1" y="96.5">against</text>
<text x="50.2" y="96.5">1.58</text>
<text x="55.6" y="96.5">x</text>
<text x="57.8" y="96.5">2.85</text>
<text x="63.2" y="96.5">mm</text>
<text x="67.8" y="96.5">accepted;</text>
<text x="78.1" y="96.5">via</text>
<text x="40.6" y="169.9">Set-point:</text>
<text x="40.6" y="171.9">R56),</text>
<text x="40.6" y="174">U17</text>
<text x="45.6" y="174">has</text>
<text x="47" y="171.9">reference</text>
<text x="50.1" y="174">a</text>
<text x="51.8" y="169.9">U15</text>
<text x="52.4" y="174">gain</text>
<text x="56.7" y="169.9">runs</text>
<text x="57" y="171.9">input</text>
<text x="57.6" y="174">of</text>
<text x="60.6" y="174">2.1:</text>
<text x="62" y="169.9">at</text>
<text x="63" y="171.9">buffered:</text>
<text x="65" y="169.9">gain</text>
<text x="65.4" y="174">LDO_OUT</text>
<text x="70.3" y="169.9">2</text>
<text x="72.6" y="171.9">frame</text>
<text x="72.6" y="169.9">from</text>
<text x="74.8" y="174">=</text>
<text x="77.6" y="174">10</text>
<text x="78.2" y="169.9">VREF</text>
<text x="79.2" y="171.9">0x5000</text>
<text x="81.2" y="174">mV</text>
<text x="83.9" y="169.9">/</text>
<text x="85.1" y="174">+</text>
<text x="86.4" y="169.9">2</text>
<text x="87.5" y="171.9">|</text>
<text x="87.9" y="174">code</text>
<text x="88.8" y="169.9">(R55,</text>
<text x="89.8" y="171.9">code.</text>
<text x="93.5" y="174">x</text>
<text x="40.6" y="176">1.2817</text>
<text x="40.6" y="178.1">than</text>
<text x="46" y="178.1">5.26</text>
<text x="48.5" y="176">mV</text>
<text x="51.4" y="178.1">V</text>
<text x="52.4" y="176">before</text>
<text x="53.6" y="178.1">(5.39</text>
<text x="59.6" y="176">calibration,</text>
<text x="59.9" y="178.1">V</text>
<text x="62.2" y="178.1">at</text>
<text x="65.2" y="178.1">the</text>
<text x="69.3" y="178.1">tolerance</text>
<text x="71.6" y="176">and</text>
<text x="76.2" y="176">no</text>
<text x="79.4" y="178.1">limits,</text>
<text x="79.7" y="176">frame</text>
<text x="86.3" y="176">gives</text>
<text x="92.3" y="176">more</text>
<text x="130.8" y="176.7">On</text>
<text x="130.8" y="178.8">pin</text>
<text x="134.5" y="176.7">the</text>
<text x="134.9" y="178.8">1</text>
<text x="137.3" y="178.8">of</text>
<text x="138.6" y="176.7">board:</text>
<text x="140.3" y="178.8">FB1,</text>
<text x="145.7" y="178.8">R65</text>
<text x="145.8" y="176.7">R67</text>
<text x="150.5" y="178.8">and</text>
<text x="150.6" y="176.7">and</text>
<text x="155.1" y="178.8">D13</text>
<text x="155.2" y="176.7">R62</text>
<text x="160" y="178.8">at</text>
<text x="160.1" y="176.7">connect</text>
<text x="163" y="178.8">the</text>
<text x="168.7" y="176.7">at</text>
<text x="40.6" y="180.1">calculated).</text>
<text x="40.6" y="182.1">moves</text>
<text x="47.7" y="182.1">at</text>
<text x="50.8" y="182.1">0.52</text>
<text x="53.2" y="180.1">R54</text>
<text x="56.2" y="182.1">V/ms</text>
<text x="58" y="180.1">and</text>
<text x="62.5" y="182.1">at</text>
<text x="62.7" y="180.1">C41:</text>
<text x="65.5" y="182.1">most.</text>
<text x="68.1" y="180.1">10</text>
<text x="71.7" y="180.1">ms,</text>
<text x="76.2" y="180.1">so</text>
<text x="79.6" y="180.1">the</text>
<text x="83.7" y="180.1">set-point</text>
<text x="130.8" y="180.8">OUT</text>
<text x="130.8" y="182.9">R56</text>
<text x="135.6" y="180.8">pins</text>
<text x="135.7" y="182.9">and</text>
<text x="140.3" y="182.9">R57</text>
<text x="140.7" y="180.8">of</text>
<text x="143.8" y="180.8">U18;</text>
<text x="145.1" y="182.9">next</text>
<text x="149.3" y="180.8">R55</text>
<text x="150.3" y="182.9">to</text>
<text x="153.4" y="182.9">R58.</text>
<text x="154.1" y="180.8">sits</text>
<text x="158.7" y="180.8">next</text>
<text x="163.9" y="180.8">to</text>
</g>
<g font-size="1.3" fill="#006464">
<text x="82.6" y="21.7">L2</text>
<text x="79.1" y="25.4">1.5u</text>
<text x="84.4" y="25.4">4.6A</text>
<text x="102.8" y="34.9">TP21</text>
<text x="53.6" y="40.2">PWR_FLAG</text>
<text x="64" y="37.9">+5V</text>
<text x="71.1" y="37">U16</text>
<text x="72.1" y="41.5">VIN</text>
<text x="82.1" y="41.6" transform="rotate(-90 82.1 41.6)">L1</text>
<text x="87.2" y="41.6" transform="rotate(-90 87.2 41.6)">L2</text>
<text x="90.6" y="41.5">VOUT</text>
<text x="101.7" y="36.7">V_PRE</text>
<text x="72.1" y="44">VINA</text>
<text x="92.9" y="46.6">FB</text>
<text x="117.1" y="47.1">C42</text>
<text x="137.4" y="47.1">C45</text>
<text x="157.7" y="47.1">C50</text>
<text x="177" y="47.1">R62</text>
<text x="194.5" y="44.3">+3V3_A</text>
<text x="40.2" y="51.4">100n</text>
<text x="46.2" y="51.4">50V</text>
<text x="50.5" y="49.6">C37</text>
<text x="50.9" y="51.4">X7R</text>
<text x="72.1" y="49.1">EN</text>
<text x="72.1" y="51.7">PS/SYNC</text>
<text x="92.8" y="51.7">PG</text>
<text x="117.1" y="48.9">22u</text>
<text x="121.8" y="48.9">25V</text>
<text x="126.5" y="48.9">X5R</text>
<text x="137.4" y="48.9">22u</text>
<text x="142.2" y="48.9">25V</text>
<text x="146.8" y="48.9">X5R</text>
<text x="157.7" y="48.9">22u</text>
<text x="162.5" y="48.9">25V</text>
<text x="167.2" y="48.9">X5R</text>
<text x="177" y="48.9">1k</text>
<text x="180.5" y="48.9">1%</text>
<text x="200.9" y="53.5">C51</text>
<text x="217.3" y="53.2">+3V3_A</text>
<text x="244.4" y="52.7">100k</text>
<text x="244.4" y="50.9">R67</text>
<text x="250.2" y="52.7">0.1%</text>
<text x="255.8" y="52.7">25ppm</text>
<text x="82.1" y="57.4" transform="rotate(-90 82.1 57.4)">GND</text>
<text x="87.2" y="57.4" transform="rotate(-90 87.2 57.4)">PGND</text>
<text x="112.3" y="58">GND</text>
<text x="132.6" y="58">GND</text>
<text x="152.9" y="58">GND</text>
<text x="173.2" y="58">GND</text>
<text x="200.9" y="55.3">100n</text>
<text x="206.9" y="55.3">50V</text>
<text x="211.5" y="55.3">X7R</text>
<text x="55.1" y="60.6">GND</text>
<text x="65.6" y="62.3">TP18</text>
<text x="88.9" y="61.3">TPS63020DSJ</text>
<text x="95.5" y="65.4">TP20</text>
<text x="183.1" y="60.3">TP24</text>
<text x="183.1" y="62.1">PRE_FB</text>
<text x="196.1" y="64.4">GND</text>
<text x="213.5" y="60.5">U19</text>
<text x="221.6" y="64.4">+</text>
<text x="221.8" y="65.2" transform="rotate(-90 221.8 65.2)">V+</text>
<text x="253.3" y="62">R68</text>
<text x="259.2" y="60.8">VREF</text>
<text x="64" y="71">+5V</text>
<text x="64.3" y="66.8">SMU_EN</text>
<text x="79.2" y="68.2">GND</text>
<text x="84.3" y="71">+5V</text>
<text x="95.5" y="67.2">GND</text>
<text x="221.6" y="69.4">-</text>
<text x="221.8" y="69.7" transform="rotate(-90 221.8 69.7)">V-</text>
<text x="246.4" y="67">137k</text>
<text x="252.3" y="67">0.1%</text>
<text x="257.9" y="67">25ppm</text>
<text x="41.7" y="77.4">BSS138</text>
<text x="41.7" y="75.5">Q1</text>
<text x="57.7" y="76.8">1k</text>
<text x="57.7" y="75">R53</text>
<text x="61.1" y="76.8">1%</text>
<text x="91.9" y="75.8">GND</text>
<text x="108.6" y="75.5">FB1</text>
<text x="113.3" y="75.8">PWR_FLAG</text>
<text x="146.3" y="74.8">LDO_IN</text>
<text x="146.3" y="73">TP22</text>
<text x="204.6" y="73.6">OPA365AIDBV</text>
<text x="238" y="74.3">23.7k</text>
<text x="238" y="72.5">R66</text>
<text x="244.4" y="74.3">0.1%</text>
<text x="250.1" y="74.3">25ppm</text>
<text x="68.8" y="80.1">C39</text>
<text x="68.8" y="81.9">10u</text>
<text x="73.6" y="81.9">25V</text>
<text x="78.3" y="81.9">X5R</text>
<text x="89.2" y="80.1">C40</text>
<text x="89.2" y="81.9">10u</text>
<text x="93.9" y="81.9">25V</text>
<text x="98.6" y="81.9">X5R</text>
<text x="159.3" y="83.7">+13V5</text>
<text x="218.9" y="80.9">GND</text>
<text x="234.2" y="83.4">GND</text>
<text x="53.8" y="88.5">GND</text>
<text x="106.3" y="84">50R</text>
<text x="108.8" y="87">22u</text>
<text x="111.1" y="84">12A</text>
<text x="113.5" y="87">25V</text>
<text x="117.8" y="85.2">C43</text>
<text x="118.2" y="87">X5R</text>
<text x="137.4" y="85.2">C46</text>
<text x="137.4" y="87">10u</text>
<text x="142.2" y="87">25V</text>
<text x="146.8" y="87">X5R</text>
<text x="209.3" y="89.9">19.1k</text>
<text x="215.7" y="89.9">0.1%</text>
<text x="216.5" y="84.9">R63</text>
<text x="221.4" y="89.9">25ppm</text>
<text x="64" y="91">GND</text>
<text x="84.3" y="91">GND</text>
<text x="92.9" y="90">VREF</text>
<text x="118.8" y="95.4">R59</text>
<text x="164.3" y="94.6">10R</text>
<text x="164.3" y="92.8">R61</text>
<text x="169.2" y="94.6">1%</text>
<text x="216.5" y="94">C52</text>
<text x="97" y="101">2.00k</text>
<text x="97" y="99.2">R55</text>
<text x="103.5" y="101">0.1%</text>
<text x="109.1" y="101">25ppm</text>
<text x="113.3" y="97.2">0.33R</text>
<text x="120" y="97.2">1%</text>
<text x="132.6" y="96.1">GND</text>
<text x="212" y="101.1">10p</text>
<text x="216.7" y="101.1">50V</text>
<text x="221.4" y="101.1">C0G</text>
<text x="19.2" y="107.8">+3V3_A</text>
<text x="52.3" y="103.7">PWR_FLAG</text>
<text x="80.3" y="103.5">TP19</text>
<text x="80.3" y="105.3">VREF_DAC</text>
<text x="122.4" y="106.3">GND</text>
<text x="162.9" y="104.9">D10</text>
<text x="230.4" y="107.3">93.1k</text>
<text x="230.4" y="105.5">R64</text>
<text x="236.8" y="107.3">0.1%</text>
<text x="242.5" y="107.3">25ppm</text>
<text x="67.6" y="113.1">C38</text>
<text x="123.3" y="110.3">+12V_A</text>
<text x="25.7" y="118.8">100n</text>
<text x="25.7" y="117">C36</text>
<text x="31.6" y="118.8">50V</text>
<text x="36.3" y="118.8">X7R</text>
<text x="67.6" y="114.9">100n</text>
<text x="73.5" y="114.9">50V</text>
<text x="78.2" y="114.9">X7R</text>
<text x="97" y="116.2">2.00k</text>
<text x="97" y="114.4">R56</text>
<text x="103.5" y="116.2">0.1%</text>
<text x="109.1" y="116.2">25ppm</text>
<text x="129.8" y="119.5">C44</text>
<text x="132.8" y="117.5">1u</text>
<text x="136.4" y="117.5">25V</text>
<text x="140.6" y="115.7">C47</text>
<text x="141" y="117.5">X7R</text>
<text x="162.9" y="119.4">BAV199</text>
<text x="212.5" y="116.4">D13</text>
<text x="255.5" y="118.2">C55</text>
<text x="47.1" y="121.8">+3V3_A</text>
<text x="62.7" y="124.1">GND</text>
<text x="93.2" y="125.3">GND</text>
<text x="129.8" y="121.3">100n</text>
<text x="135.7" y="121.3">50V</text>
<text x="140.4" y="121.3">X7R</text>
<text x="183.2" y="122.7">D11</text>
<text x="230.4" y="125.8">R65</text>
<text x="255.5" y="120">100n</text>
<text x="261.5" y="120">50V</text>
<text x="266.2" y="120">X7R</text>
<text x="20.8" y="127.9">GND</text>
<text x="39.9" y="129.1">GND</text>
<text x="57.2" y="127.2">U15</text>
<text x="57.2" y="129.1">MCP4921-E/SN</text>
<text x="113.2" y="126.8">+12V_A</text>
<text x="125" y="130.4">GND</text>
<text x="145.3" y="126.6">GND</text>
<text x="179" y="131.7">U18</text>
<text x="179.9" y="128.2">1N5819HW</text>
<text x="184.8" y="131.7">LT3080EDD</text>
<text x="212.5" y="130.8">BAV199</text>
<text x="230.4" y="127.6">6.65k</text>
<text x="236.8" y="127.6">0.1%</text>
<text x="242.5" y="127.6">25ppm</text>
<text x="250.7" y="129.1">GND</text>
<text x="272" y="128.9">TP26</text>
<text x="272" y="130.7">LDO_OUT</text>
<text x="44.2" y="135.5">LDAC</text>
<text x="51.7" y="134.1" transform="rotate(-90 51.7 134.1)">Vdd</text>
<text x="56.7" y="134.4" transform="rotate(-90 56.7 134.4)">Vref</text>
<text x="78.1" y="135.7">R54</text>
<text x="118.1" y="134.2">U17</text>
<text x="118.1" y="136.8">OPA197IDBV</text>
<text x="180.8" y="135.5">IN</text>
<text x="186.2" y="135.5">OUT</text>
<text x="44.2" y="138">CS</text>
<text x="44.2" y="140.6">SCK</text>
<text x="44.2" y="143.1">SDI</text>
<text x="51.7" y="143.8" transform="rotate(-90 51.7 143.8)">Vss</text>
<text x="60.7" y="138">Vout</text>
<text x="76.4" y="140.7">10k</text>
<text x="81" y="140.7">1%</text>
<text x="91.7" y="143.6">C41</text>
<text x="114.4" y="138">+</text>
<text x="114.4" y="143.1">-</text>
<text x="117.7" y="143.4" transform="rotate(-90 117.7 143.4)">V-</text>
<text x="117.7" y="138.9" transform="rotate(-90 117.7 138.9)">V+</text>
<text x="135.4" y="143.2">1k</text>
<text x="136.5" y="138.2">R60</text>
<text x="138.8" y="143.2">1%</text>
<text x="180.8" y="140.6">SET</text>
<text x="180.8" y="138">V</text>
<text x="205.2" y="142.6">1N5819HW</text>
<text x="205.2" y="140.8">D12</text>
<text x="223.8" y="141.1">C53</text>
<text x="223.8" y="142.9">22u</text>
<text x="228.5" y="142.9">25V</text>
<text x="233.2" y="142.9">X5R</text>
<text x="244.1" y="142.9">100n</text>
<text x="244.1" y="141.1">C54</text>
<text x="250" y="142.9">50V</text>
<text x="254.7" y="142.9">X7R</text>
<text x="263.4" y="141.1">R69</text>
<text x="263.4" y="142.9">1.3k</text>
<text x="268.6" y="142.9">1%</text>
<text x="91.7" y="145.4">1u</text>
<text x="95.2" y="145.4">25V</text>
<text x="99.9" y="145.4">X7R</text>
<text x="152.7" y="148">100n</text>
<text x="152.7" y="146.2">C49</text>
<text x="158.6" y="148">50V</text>
<text x="163.3" y="148">X7R</text>
<text x="170.4" y="147.5">LDO_SET</text>
<text x="170.4" y="145.7">TP23</text>
<text x="187" y="148.5">GND</text>
<text x="187" y="146.7">TP25</text>
<text x="48.8" y="154.5">GND</text>
<text x="86.9" y="154.5">GND</text>
<text x="113.8" y="154.5">-4V_A</text>
<text x="201.2" y="152">GND</text>
<text x="218.9" y="152">GND</text>
<text x="239.3" y="152">GND</text>
<text x="258.6" y="152">-4V_A</text>
<text x="118.7" y="161.1">R58</text>
<text x="142.8" y="161.3">C48</text>
<text x="147.8" y="157.1">GND</text>
<text x="147.9" y="161.3">100n</text>
<text x="153.9" y="161.3">50V</text>
<text x="158.6" y="161.3">X7R</text>
<text x="183.4" y="157.1">GND</text>
<text x="112.4" y="166.1">11k</text>
<text x="117" y="166.1">0.1%</text>
<text x="122.7" y="166.1">25ppm</text>
<text x="111" y="169">R57</text>
<text x="111" y="170.8">10k</text>
<text x="115.6" y="170.8">0.1%</text>
<text x="121.3" y="170.8">25ppm</text>
<text x="138.9" y="168.5">GND</text>
<text x="150.6" y="168.5">-4V_A</text>
<text x="107.2" y="179.9">GND</text>
</g>
<g font-size="1.3" fill="#a90000">
<text x="68.5" y="40.4">10</text>
<text x="81" y="37.5" transform="rotate(-90 81 37.5)">8</text>
<text x="86.1" y="37.5" transform="rotate(-90 86.1 37.5)">6</text>
<text x="97.1" y="40.4">4</text>
<text x="69.1" y="42.9">1</text>
<text x="97.1" y="45.5">3</text>
<text x="68.5" y="48">12</text>
<text x="68.5" y="50.5">13</text>
<text x="96.5" y="50.5">14</text>
<text x="44.2" y="65.5" transform="rotate(-90 44.2 65.5)">1</text>
<text x="81" y="60.4" transform="rotate(-90 81 60.4)">2</text>
<text x="86.1" y="61" transform="rotate(-90 86.1 61)">15</text>
<text x="211.4" y="65.8">1</text>
<text x="220.7" y="61" transform="rotate(-90 220.7 61)">5</text>
<text x="224.1" y="63.2">3</text>
<text x="39.9" y="70.9">3</text>
<text x="47.6" y="70.9">2</text>
<text x="224.1" y="68.3">4</text>
<text x="220.7" y="72.5" transform="rotate(-90 220.7 72.5)">2</text>
<text x="162.3" y="104.2" transform="rotate(-90 162.3 104.2)">1</text>
<text x="158" y="109">3</text>
<text x="162.3" y="115.6" transform="rotate(-90 162.3 115.6)">2</text>
<text x="211.8" y="119.5" transform="rotate(-90 211.8 119.5)">2</text>
<text x="207.6" y="124.2">3</text>
<text x="50.5" y="129" transform="rotate(-90 50.5 129)">1</text>
<text x="55.6" y="129" transform="rotate(-90 55.6 129)">6</text>
<text x="211.8" y="130.9" transform="rotate(-90 211.8 130.9)">1</text>
<text x="41.2" y="136.9">2</text>
<text x="41.2" y="134.4">5</text>
<text x="66.6" y="136.9">8</text>
<text x="112.3" y="136.9">3</text>
<text x="116.6" y="134.7" transform="rotate(-90 116.6 134.7)">5</text>
<text x="178.4" y="136.9">5</text>
<text x="178.4" y="134.4">7</text>
<text x="191.1" y="134.4">1</text>
<text x="41.2" y="139.4">3</text>
<text x="41.2" y="142">4</text>
<text x="112.3" y="142">4</text>
<text x="125" y="139.4">1</text>
<text x="178.4" y="139.4">4</text>
<text x="50.5" y="146.8" transform="rotate(-90 50.5 146.8)">7</text>
<text x="116.6" y="146.1" transform="rotate(-90 116.6 146.1)">2</text>
</g>
<g font-size="1.3" fill="#725600">
<text x="26.8" y="61.8">5V_OK</text>
<text x="25" y="72">SMU_ON</text>
<text x="275.8" y="135.5">LDO_OUT</text>
<text x="23.3" y="138">C_DAC_CS</text>
<text x="25.8" y="143.1">C_MOSI</text>
<text x="26.6" y="140.6">C_SCK</text>
</g>
<text font-size=".8" fill="#006464" x="182.1" y="138.2">CONTROL</text>
</svg>
